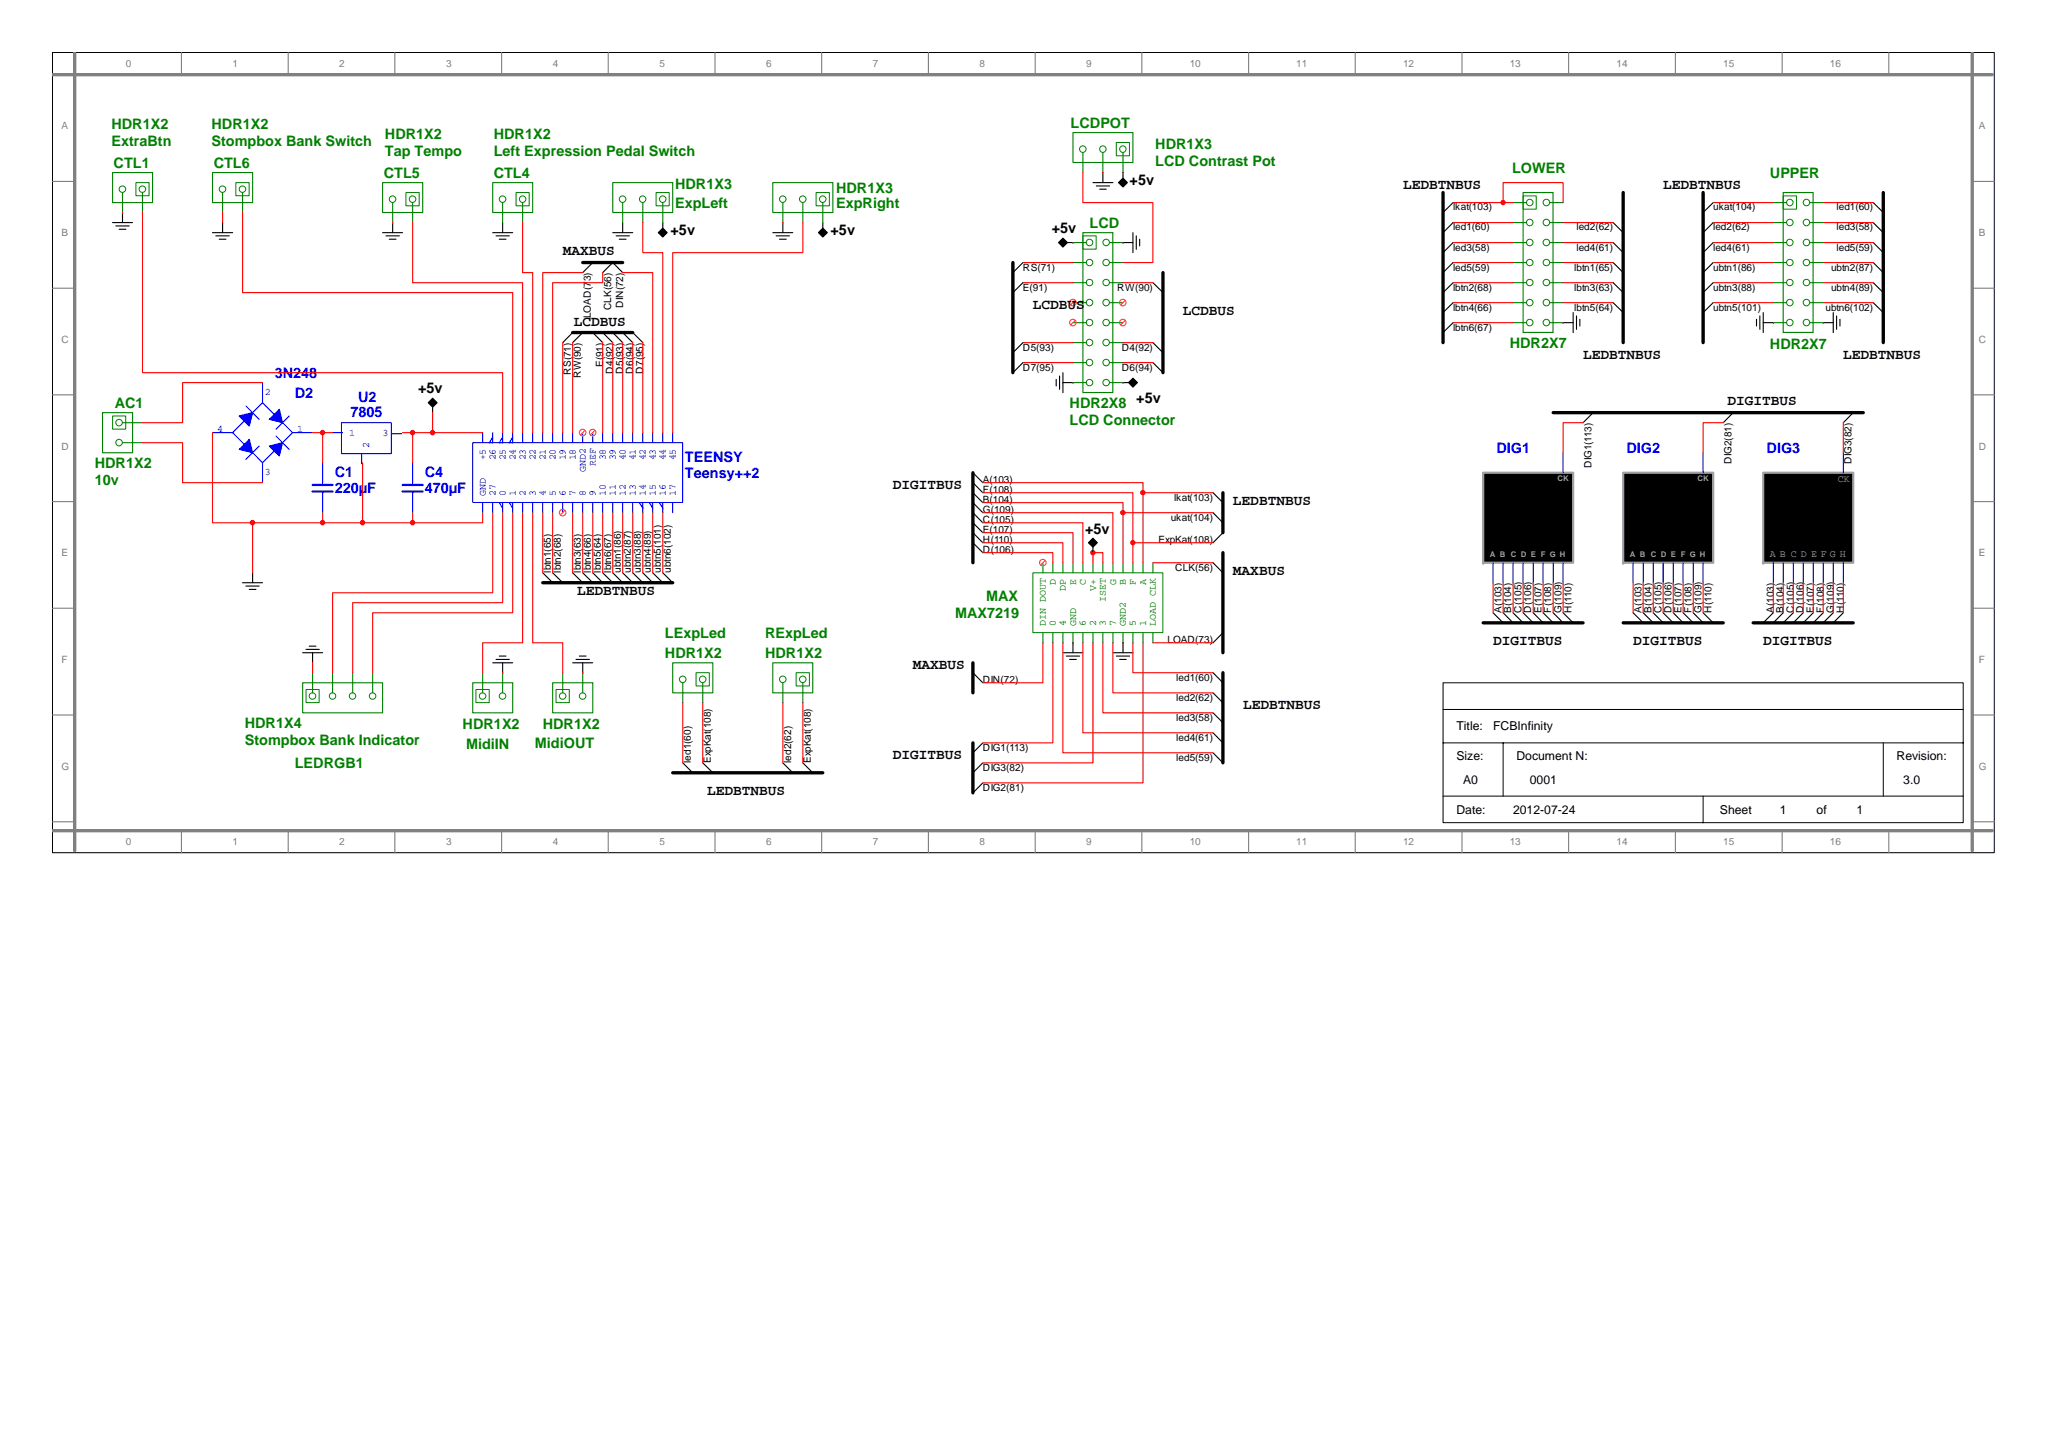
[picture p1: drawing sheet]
<svg xmlns="http://www.w3.org/2000/svg" width="297mm" height="210mm" viewBox="0 0 297 210" stroke-linecap="round" stroke-linejoin="round" font-family="sans-serif">
<g fill="none" stroke="#000" stroke-width=".15">
<path d="M7.6 7.6h281.8v116.1h-281.8zM96 33.8l.2-.2 .1 .2-.1 .1zM119.2 33.8l.2-.2 .2 .2-.2 .1zM154.1 35.2l.1-.1 .2 .1-.2 .2zM162.8 26.5l.2-.2 .1 .2-.1 .1zM62.8 58.3l.1 .1-.1 .2-.2-.2zM164.3 55.5l.1-.1 .2 .1-.2 .2zM158.4 78.8l.2-.2 .1 .2-.1 .1zM209.4 99.1h75.5v20.3h-75.5zM209.4 107.8h75.5M209.4 103h75.5M209.4 115.5h75.5"/>
<path d="M218.1 107.8v7.7M247.1 115.5v3.9M273.3 107.8v7.7"/>
</g>
<g fill="none" stroke="#808080" stroke-width=".16">
<path d="M26.3 7.6v3.2M41.8 7.6v3.2M57.3 7.6v3.2M72.8 7.6v3.2M88.3 7.6v3.2M103.8 7.6v3.2M119.2 7.6v3.2M134.7 7.6v3.2M150.2 7.6v3.2M165.7 7.6v3.2M181.2 7.6v3.2M196.7 7.6v3.2"/>
<path d="M212.1 7.6v3.2M227.6 7.6v3.2M243.1 7.6v3.2M258.6 7.6v3.2M274.1 7.6v3.2M7.6 26.3h3.2M286.2 26.3h3.2M7.6 41.8h3.2M7.6 57.3h3.2M286.2 41.8h3.2M286.2 57.3h3.2M7.6 72.8h3.2"/>
<path d="M286.2 72.8h3.2M7.6 88.3h3.2M286.2 88.3h3.2M7.6 103.8h3.2M7.6 119.3h3.2M286.2 103.8h3.2M286.2 119.3h3.2M26.3 120.5v3.3M41.8 120.5v3.3M57.3 120.5v3.3M72.8 120.5v3.3M88.3 120.5v3.3"/>
<path d="M103.8 120.5v3.3M119.2 120.5v3.3M134.7 120.5v3.3M150.2 120.5v3.3M165.7 120.5v3.3M181.2 120.5v3.3M196.7 120.5v3.3M212.1 120.5v3.3M227.6 120.5v3.3M243.1 120.5v3.3M258.6 120.5v3.3M274.1 120.5v3.3"/>
</g>
<path d="M7.6 10.8h281.5M10.8 7.6v115.8M286.2 7.6v115.8M7.6 120.5h281.5" fill="none" stroke="#808080" stroke-width=".48"/>
<g fill="none" stroke="#00f" stroke-width=".16">
<path d="M35.7 58.9l1.9 2M38.1 58.4l4.4 4.4M38.1 55.5v2.9M38.1 58.4l-4.3 4.4M30.8 62.8h3M33.8 62.8l4.3 4.3M37.6 64.7l-1.9 2M38.1 67.1v2.9M40 63.3l2 1.9M42 60.4l-2 1.9M42.5 62.8l-4.4 4.3M42.5 62.8h2.9"/>
<path d="M46.8 71.3v3.1M46.8 67.1v3.3M48.3 62.8h1.4M52.5 65.8v1.5M56.8 62.9h1.5M59.9 71.3v3.1M59.9 67.1v3.3M70 62.8v1.4M70 72.9v1.5M71.5 62.8v1.4h-.5l.5-.8M71.5 72.9v1.5M72.9 73.8l-.4-.9h.4v1.5"/>
<path d="M72.9 62.8v1.4h-.4l.4-.8M74.4 73.8l-.5-.9h.5v1.5M74.4 62.8v1.4h-.5l.5-.8M75.8 62.8v1.4M75.8 72.9v1.5M77.3 62.8v1.4M77.3 72.9v1.5M78.8 62.8v1.4M78.8 72.9v1.5M80.2 62.8v1.4M80.2 72.9v1.5M81.7 62.8v1.4"/>
<path d="M81.7 72.9v1.5M83.1 62.8v1.4M83.1 72.9v1.5M84.6 62.8v1.4M84.6 72.9v1.5M86 62.8v1.4M86 72.9v1.5M87.5 62.8v1.4M87.5 72.9v1.5M88.9 62.8v1.4M88.9 72.9v1.5M90.4 62.8v1.4"/>
<path d="M90.4 72.9v1.5M91.8 62.8v1.4M91.8 72.9v1.5M93.3 73.8l-.5-.9h.5v1.5M93.3 62.8v1.4M94.7 73.8l-.5-.9h.5v1.5M94.7 62.8v1.4M96.2 73.8l-.5-.9h.5v1.5M96.2 62.8v1.4M97.6 62.8v1.4M97.6 72.9v1.5M226.8 65.7v2.9"/>
<path d="M247.1 65.7v2.9M267.5 65.7v2.9M216.7 81.7v2.9M218.1 81.7v2.9M219.6 81.7v2.9M221 81.7v2.9M222.5 81.7v2.9M223.9 81.7v2.9M225.4 81.7v2.9M226.8 81.7v2.9M237 81.7v2.9M238.4 81.7v2.9"/>
<path d="M239.9 81.7v2.9M241.3 81.7v2.9M242.8 81.7v2.9M244.2 81.7v2.9M245.7 81.7v2.9M247.1 81.7v2.9M257.3 81.7v2.9M258.8 81.7v2.9M260.2 81.7v2.9M261.7 81.7v2.9M263.1 81.7v2.9M264.6 81.7v2.9"/>
<path d="M266 81.7v2.9M267.5 81.7v2.9"/>
</g>
<g fill="#00f" stroke="#00f" stroke-width=".16">
<path d="M39.1 64.7l1.9-.5-.5 2z" fill-rule="evenodd"/>
<path d="M39.1 60.9l1.4-1.5 .5 1.9z" fill-rule="evenodd"/>
<path d="M34.7 60.4l2-.5-.5 1.9z" fill-rule="evenodd"/>
<path d="M34.7 65.2l1.5-1.4 .5 1.9z" fill-rule="evenodd"/>
</g>
<path d="M45.4 70.4h2.9M45.4 71.3h2.9M58.4 70.4h2.9M58.4 71.3h2.9" fill="none" stroke="#00f" stroke-width=".32"/>
<g fill="none" stroke="#000" stroke-width=".16">
<path d="M16.3 32.3h2.9M16.8 32.8h2M17.3 33.3h1M17.8 30.8v1.5M30.8 33.8h3M31.3 34.2h2M31.8 34.7h1M32.3 32.3v1.5M55.5 33.8h2.9M56 34.2h2M56.5 34.7h1M57 32.3v1.5"/>
<path d="M71.5 33.8h2.9M72 34.2h1.9M72.5 34.7h.9M72.9 32.3v1.5M86 38.1l-1.4 1.5M87.5 39.6l1.4-1.5 1.5 1.5M88.9 33.8h2.9M89.4 34.2h1.9M89.9 34.7h.9M90.4 32.3v1.5M95.7 33.8l.5-.5 .5 .5-.5 .4zM96.2 32.3v.8"/>
<path d="M112.1 33.8h2.9M112.6 34.2h2M113.1 34.7h1M113.6 32.3v1.5M118.9 33.8l.5-.5 .5 .5-.5 .4zM119.4 32.3v.8M148.4 38.1l-1.4 1.5M154.2 34.7l.5 .5-.5 .5-.4-.5zM154.9 35.2h.8M158.6 26.5h2.9M159.1 27h1.9M159.6 27.5h.9"/>
<path d="M160 25v1.5M162.5 26.5l.5-.5 .4 .5-.4 .5zM163 35.2h1.4M163 25v.8M164.4 33.8v2.9M164.9 34.2v2M165.4 34.7v1M210.9 29.4l-1.5 1.4M210.9 32.3l-1.5 1.5M210.9 35.2l-1.5 1.5M210.9 38.1l-1.5 1.5M234.1 32.3l1.4 1.5"/>
<path d="M234.1 35.2l1.4 1.5M234.1 38.1l1.4 1.5M248.6 29.4l-1.5 1.4M248.6 32.3l-1.5 1.5M248.6 38.1l-1.5 1.5M248.6 35.2l-1.5 1.5M271.8 29.4l1.5 1.4M271.8 32.3l1.5 1.5M271.8 35.2l1.5 1.5M271.8 38.1l1.5 1.5M62.3 58.4l.5-.4 .5 .4-.5 .5zM62.8 59.1v.8"/>
<path d="M83.1 48.3l-1.4 1.4M84.6 48.3l-1.5 1.4M86 48.3l1.5 1.4M87.5 48.3l1.4 1.4M88.9 48.3l1.5 1.4M90.4 48.3l1.4 1.4M91.8 48.3l1.5 1.4M148.4 41l-1.4 1.5M148.4 49.7l-1.4 1.5M148.4 52.6l-1.4 1.5M153.3 55.1v.9M153.8 54.6v1.9"/>
<path d="M154.2 54.1v2.9M154.2 55.5h1.5M163 55.5h.8M163.9 55.5l.5-.4 .5 .4-.5 .5zM167.3 41l1.5 1.5M167.3 49.7l1.5 1.5M167.3 52.6l1.5 1.5M210.9 41l-1.5 1.5M210.9 43.9l-1.5 1.5M210.9 46.8l-1.5 1.5M226.8 46.8h1.5M228.3 45.4v2.9"/>
<path d="M228.8 45.8v2M229.3 46.3v1M231.2 59.9l-1.5 1.4M234.1 41l1.4 1.5M234.1 43.9l1.4 1.5M248.6 41l-1.5 1.5M248.6 43.9l-1.5 1.5M251.5 59.9l-1.4 1.4M254.9 46.3v1M255.4 45.8v2M255.9 46.8h1.4M255.9 45.4v2.9"/>
<path d="M264.6 46.8h1.4M266 45.4v2.9M266.5 45.8v2M267 46.3v1M268.9 59.9l-1.4 1.4M271.8 41l1.5 1.5M271.8 43.9l1.5 1.5M141.2 68.6l1.4 1.4M141.2 70l1.4 1.5M141.2 71.5l1.4 1.4M141.2 72.9l1.4 1.5M141.2 74.4l1.4 1.5"/>
<path d="M141.2 75.9l1.4 1.4M141.2 77.3l1.4 1.5M141.2 78.8l1.4 1.4M158.1 78.8l.5-.5 .5 .5-.5 .4zM158.6 79.4v.8M176 71.5l1.5 1.4M176 74.4l1.5 1.5M177.5 77.3l-1.5 1.5M35.2 84.6h2.9M35.7 85h1.9M36.2 85.5h.9M36.7 83.1v1.5"/>
<path d="M43.9 94.7h2.9M44.4 94.2h1.9M44.9 93.8h.9M45.4 94.7v1.5M71.5 96.2h2.9M72 95.7h1.9M72.5 95.2h.9M72.9 96.2v1.4M78.8 83.1l1.4 1.5M80.2 83.1l1.5 1.5M83.1 96.2h2.9M83.1 83.1l1.5 1.5"/>
<path d="M83.6 95.7h1.9M84.1 95.2h.9M84.6 96.2v1.4M84.6 83.1l1.4 1.5M86 83.1l1.5 1.5M87.5 83.1l1.4 1.5M88.9 83.1l1.5 1.5M90.4 83.1l1.4 1.5M91.8 83.1l1.5 1.5M93.3 83.1l1.4 1.5M94.7 83.1l1.5 1.5M96.2 83.1l1.4 1.5"/>
<path d="M141.2 97.6l1.4 1.5M154.2 94.7h2.9M154.7 95.2h2M155.2 95.7h1M155.7 93.3v1.4M161.5 94.7h2.9M162 95.2h1.9M162.5 95.7h.9M163 93.3v1.4M176 81.7l1.5 1.4M176 97.6l1.5 1.5M177.5 91.8l-1.5 1.5"/>
<path d="M216.7 88.9l1.4 1.5M218.1 88.9l1.5 1.5M219.6 88.9l1.4 1.5M221 88.9l1.5 1.5M222.5 88.9l1.4 1.5M223.9 88.9l1.5 1.5M225.4 88.9l1.4 1.5M226.8 88.9l1.5 1.5M237 88.9l1.4 1.5M238.4 88.9l1.5 1.5M239.9 88.9l1.4 1.5M241.3 88.9l1.5 1.5"/>
<path d="M242.8 88.9l1.4 1.5M244.2 88.9l1.5 1.5M245.7 88.9l1.4 1.5M247.1 88.9l1.5 1.5M257.3 88.9l-1.4 1.5M258.8 88.9l-1.5 1.5M260.2 88.9l-1.4 1.5M261.7 88.9l-1.5 1.5M263.1 88.9l-1.4 1.5M264.6 88.9l-1.5 1.5M266 88.9l-1.4 1.5M267.5 88.9l-1.5 1.5"/>
<path d="M99.1 110.7l1.4 1.4M102 110.7l1.4 1.4M113.6 110.7l1.4 1.4M116.5 110.7l1.4 1.4M142.6 107.8l-1.4 1.4M142.6 110.7l-1.4 1.4M142.6 113.6l-1.4 1.5M176 100.5l1.5 1.5M176 103.4l1.5 1.5M176 106.3l1.5 1.5M176 109.2l1.5 1.5"/>
</g>
<path d="M49.5 61.3h7.3v4.5h-7.3zM68.6 64.2h30.5v8.7h-30.5z" fill="none" stroke="#00f" stroke-width=".15"/>
<g fill="#f00" stroke="#f00" stroke-width=".16">
<circle cx="36.6" cy="75.8" r=".32"/>
<circle cx="46.8" cy="75.8" r=".32"/>
<circle cx="62.8" cy="62.8" r=".32"/>
<circle cx="59.9" cy="75.8" r=".32"/>
<circle cx="158.6" cy="80.2" r=".32"/>
<circle cx="165.8" cy="71.5" r=".31"/>
<circle cx="162.9" cy="74.4" r=".31"/>
<circle cx="218.1" cy="29.4" r=".31"/>
<circle cx="164.4" cy="78.7" r=".31"/>
<circle cx="46.8" cy="62.8" r=".32"/>
<circle cx="59.9" cy="62.8" r=".32"/>
<circle cx="52.6" cy="75.8" r=".32"/>
</g>
<g fill="none" stroke="#ff7e00" stroke-width=".16">
<path d="M156 43.6l-.6 .6M156 46.5l-.6 .6M163.3 46.5l-.7 .6M163.3 43.6l-.7 .6M82 74.1l-.7 .6M84.9 62.5l-.7 .6M86.3 62.5l-.6 .6M151.7 81.3l-.7 .7"/>
<circle cx="155.7" cy="46.8" r=".48"/>
<circle cx="155.7" cy="43.9" r=".48"/>
<circle cx="162.9" cy="43.9" r=".47"/>
<circle cx="162.9" cy="46.8" r=".47"/>
<circle cx="81.6" cy="74.4" r=".48"/>
<circle cx="84.5" cy="62.8" r=".48"/>
<circle cx="86" cy="62.8" r=".47"/>
<circle cx="151.3" cy="81.6" r=".48"/>
</g>
<g fill="none" stroke="#008000" stroke-width=".15">
<path d="M19.7 26.5h1.9v1.9h-1.9zM34.2 26.5h1.9v1.9h-1.9zM58.9 27.9h1.9v2h-1.9zM74.9 27.9h1.9v2h-1.9zM95.2 27.9h1.9v2h-1.9zM118.4 27.9h2v2h-2zM157.1 34.2h2v2h-2zM162 20.7h1.9v1.9h-1.9zM221 28.4h1.9v2h-1.9zM258.8 28.4h1.9v2h-1.9zM16.3 60.4h1.9v1.9h-1.9zM101 97.6h1.9v1.9h-1.9z"/>
<path d="M115.5 97.6h2v1.9h-2zM149.9 83.1h18.8v8.7h-18.8zM44.4 100.1h1.9v1.9h-1.9zM69.1 100.1h1.9v1.9h-1.9zM80.7 100.1h1.9v1.9h-1.9z"/>
<circle cx="17.8" cy="27.5" r=".47"/>
<circle cx="20.7" cy="27.5" r=".47"/>
<circle cx="32.3" cy="27.5" r=".47"/>
<circle cx="35.2" cy="27.5" r=".47"/>
<circle cx="57" cy="28.9" r=".48"/>
<circle cx="59.9" cy="28.9" r=".48"/>
<circle cx="72.9" cy="28.9" r=".48"/>
<circle cx="75.8" cy="28.9" r=".47"/>
<circle cx="90.3" cy="28.9" r=".48"/>
<circle cx="93.3" cy="28.9" r=".47"/>
<circle cx="96.2" cy="28.9" r=".48"/>
<circle cx="113.6" cy="28.9" r=".48"/>
<circle cx="116.5" cy="28.9" r=".48"/>
<circle cx="119.4" cy="28.9" r=".48"/>
<circle cx="157.1" cy="21.6" r=".48"/>
<circle cx="158.1" cy="35.2" r=".48"/>
<circle cx="158.1" cy="38.1" r=".47"/>
<circle cx="160" cy="21.6" r=".47"/>
<circle cx="160.5" cy="35.2" r=".48"/>
<circle cx="160.5" cy="38.1" r=".47"/>
<circle cx="162.9" cy="21.6" r=".47"/>
<circle cx="222" cy="32.3" r=".48"/>
<circle cx="222" cy="35.2" r=".48"/>
<circle cx="222" cy="29.4" r=".48"/>
<circle cx="222" cy="38.1" r=".47"/>
<circle cx="224.4" cy="29.4" r=".48"/>
<circle cx="224.4" cy="32.3" r=".48"/>
<circle cx="224.4" cy="35.2" r=".48"/>
<circle cx="224.4" cy="38.1" r=".47"/>
<circle cx="259.7" cy="29.4" r=".48"/>
<circle cx="259.7" cy="32.3" r=".48"/>
<circle cx="259.7" cy="35.2" r=".48"/>
<circle cx="259.7" cy="38.1" r=".47"/>
<circle cx="262.1" cy="35.2" r=".48"/>
<circle cx="262.1" cy="32.3" r=".48"/>
<circle cx="262.1" cy="29.4" r=".48"/>
<circle cx="262.1" cy="38.1" r=".47"/>
<circle cx="158.1" cy="46.8" r=".48"/>
<circle cx="158.1" cy="49.7" r=".48"/>
<circle cx="158.1" cy="52.6" r=".48"/>
<circle cx="158.1" cy="43.9" r=".48"/>
<circle cx="158.1" cy="41" r=".47"/>
<circle cx="158.1" cy="55.5" r=".47"/>
<circle cx="160.5" cy="43.9" r=".48"/>
<circle cx="160.5" cy="52.6" r=".48"/>
<circle cx="160.5" cy="49.7" r=".48"/>
<circle cx="160.5" cy="46.8" r=".48"/>
<circle cx="160.5" cy="41" r=".47"/>
<circle cx="160.5" cy="55.5" r=".47"/>
<circle cx="222" cy="46.8" r=".48"/>
<circle cx="222" cy="43.9" r=".48"/>
<circle cx="222" cy="41" r=".47"/>
<circle cx="224.4" cy="46.8" r=".48"/>
<circle cx="224.4" cy="43.9" r=".48"/>
<circle cx="224.4" cy="41" r=".47"/>
<circle cx="259.7" cy="43.9" r=".48"/>
<circle cx="259.7" cy="46.8" r=".48"/>
<circle cx="259.7" cy="41" r=".47"/>
<circle cx="262.1" cy="46.8" r=".48"/>
<circle cx="262.1" cy="43.9" r=".48"/>
<circle cx="262.1" cy="41" r=".47"/>
<circle cx="17.3" cy="61.3" r=".48"/>
<circle cx="17.3" cy="64.2" r=".48"/>
<circle cx="99.1" cy="98.6" r=".48"/>
<circle cx="102" cy="98.6" r=".48"/>
<circle cx="113.6" cy="98.6" r=".48"/>
<circle cx="116.5" cy="98.6" r=".48"/>
<circle cx="45.3" cy="101" r=".47"/>
<circle cx="48.3" cy="101" r=".47"/>
<circle cx="51.2" cy="101" r=".47"/>
<circle cx="54.1" cy="101" r=".47"/>
<circle cx="70" cy="101" r=".47"/>
<circle cx="72.9" cy="101" r=".47"/>
<circle cx="81.7" cy="101" r=".47"/>
<circle cx="84.5" cy="101" r=".47"/>
</g>
<g fill="none" stroke="#008000" stroke-width=".16">
<path d="M155.7 19.2h8.7v4.4h-8.7zM16.3 25h5.8v4.4h-5.8zM17.8 27.9v2.9M20.7 27.9v2.9M30.8 25h5.9v4.4h-5.9zM32.3 27.9v2.9M35.2 27.9v2.9M55.5 26.5h5.8v4.3h-5.8zM57 29.4v2.9M59.9 29.4v2.9M71.5 26.5h5.8v4.3h-5.8zM72.9 29.4v2.9"/>
<path d="M75.8 29.4v2.9M88.9 26.5h8.7v4.3h-8.7zM90.4 29.4v2.9M93.3 29.4v2.9M96.2 29.4v2.9M112.1 26.5h8.8v4.3h-8.8zM113.6 29.4v2.9M116.5 29.4v2.9M119.4 29.4v2.9M155.7 38.1h1.9M155.7 35.2h1.9M157.1 33.8h4.4v23.2h-4.4z"/>
<path d="M157.1 22.1v2.9M160 22.1v2.9M161 38.1h2M161 35.2h2M163 22.1v2.9M219.6 38.1h1.9M219.6 35.2h1.9M219.6 32.3h1.9M219.6 29.4h1.9M221 27.9h4.4v20.3h-4.4zM224.9 38.1h1.9M224.9 35.2h1.9"/>
<path d="M224.9 32.3h1.9M224.9 29.4h1.9M257.3 38.1h1.9M257.3 35.2h1.9M257.3 32.3h1.9M257.3 29.4h1.9M258.8 27.9h4.3v20.3h-4.3zM262.6 38.1h2M262.6 35.2h2M262.6 32.3h2M262.6 29.4h2M14.9 59.9h4.3v5.8h-4.3z"/>
<path d="M14.9 59.9h.1M155.7 46.8h1.9M155.7 43.9h1.9M155.7 41h1.9M155.7 52.6h1.9M155.7 49.7h1.9M155.7 55.5h1.9M161 46.8h2M161 43.9h2M161 41h2M161 52.6h2M161 49.7h2"/>
<path d="M161 55.5h2M219.6 46.8h1.9M219.6 43.9h1.9M219.6 41h1.9M224.9 46.8h1.9M224.9 43.9h1.9M224.9 41h1.9M257.3 46.8h1.9M257.3 43.9h1.9M257.3 41h1.9M262.6 46.8h2M262.6 43.9h2"/>
<path d="M262.6 41h2M17.8 61.3h2.9M17.8 64.2h2.9M43.9 99.1h11.6v4.3h-11.6zM45.4 97.6v2.9M48.3 97.6v2.9M51.2 97.6v2.9M54.1 97.6v2.9M68.6 99.1h5.8v4.3h-5.8zM70 97.6v2.9M72.9 97.6v2.9M80.2 99.1h5.8v4.3h-5.8z"/>
<path d="M81.7 97.6v2.9M84.6 97.6v2.9M97.6 96.2h5.8v4.3h-5.8zM99.1 99.1v2.9M102 99.1v2.9M112.1 96.2h5.8v4.3h-5.8zM113.6 99.1v2.9M116.5 99.1v2.9M151.3 81.7v1.4M151.3 91.8v1.5M152.8 81.7v1.4M152.8 91.8v1.5"/>
<path d="M154.2 81.7v1.4M154.2 91.8v1.5M155.7 81.7v1.4M155.7 91.8v1.5M157.1 81.7v1.4M157.1 91.8v1.5M158.6 81.7v1.4M158.6 91.8v1.5M160 81.7v1.4M160 91.8v1.5M161.5 81.7v1.4M161.5 91.8v1.5"/>
<path d="M163 81.7v1.4M163 91.8v1.5M164.4 81.7v1.4M164.4 91.8v1.5M165.9 81.7v1.4M165.9 91.8v1.5M167.3 81.7v1.4M167.3 91.8v1.5"/>
</g>
<g fill="#000" stroke="#000" stroke-width=".16">
<path d="M96.2 33.1l.6 .7-.6 .6-.7-.6z" fill-rule="evenodd"/>
<path d="M119.4 33.1l.7 .7-.7 .6-.6-.6z" fill-rule="evenodd"/>
<path d="M154.2 34.6l.7 .6-.7 .7-.6-.7z" fill-rule="evenodd"/>
<path d="M163 25.8l.6 .7-.6 .6-.7-.6z" fill-rule="evenodd"/>
<path d="M62.8 57.8l.6 .6-.6 .7-.7-.7z" fill-rule="evenodd"/>
<path d="M163.8 55.5l.6-.6 .7 .6-.7 .7z" fill-rule="evenodd"/>
<path d="M157.9 78.8l.7-.7 .6 .7-.6 .6z" fill-rule="evenodd"/>
</g>
<g fill="none" stroke="#000" stroke-width=".48">
<path d="M84.6 38.1h5.8M147 38.1v16M168.8 39.6v14.5M209.4 27.9v21.8M235.5 27.9v21.8M247.1 27.9v21.8M273.3 27.9v21.8M83.1 48.3h8.7M225.4 59.9h45M141.2 68.6v13.1M177.5 71.5v5.8M78.8 84.6h18.8"/>
<path d="M141.2 96.2v4.3M177.5 80.2v14.5M177.5 97.6v13.1M215.2 90.4h14.5M235.5 90.4h14.6M254.4 90.4h14.5M97.6 112.1h21.8M141.2 107.8v7.3"/>
</g>
<g fill="#000" stroke="#a0a0a4" stroke-width=".32">
<path d="M215.2 68.6v13.1h13.1v-13.1z" fill-rule="evenodd"/>
<path d="M235.5 68.6v13.1h13.1v-13.1z" fill-rule="evenodd"/>
<path d="M255.9 68.6v13.1h13v-13.1z" fill-rule="evenodd"/>
</g>
<g fill="none" stroke="#f00" stroke-width=".16">
<path d="M17.8 30.8h.1M20.7 30.8v23.3h52.2v8.7M32.3 30.8v1.5M35.2 30.8v11.7h39.2v20.3M57 32.3h.1M59.9 32.3v8.7h15.9v21.8M75.8 32.3v7.3h1.5v23.2M84.6 39.6h-5.8v23.2M87.5 39.6v1.4h-7.3v21.8M90.4 39.6h4.3v23.2M93.3 32.3v4.4h2.9v26.1M113.6 32.3h.1"/>
<path d="M116.5 32.3v4.4h-18.9v26.1M148.4 38.1h7.3M155.7 35.2h.1M157.1 25v4.4h10.2v8.7h-4.3M160 25h.1M163 25h.1M163 35.2h.1M210.9 32.3h8.7M210.9 35.2h8.7M210.9 38.1h8.7M210.9 29.4h8.7M218.1 29.4v-2.9h8.7v2.9"/>
<path d="M226.8 32.3h7.3M226.8 35.2h7.3M226.8 38.1h7.3M248.6 32.3h8.7M248.6 38.1h8.7M248.6 29.4h8.7M248.6 35.2h8.7M264.6 32.3h7.2M264.6 35.2h7.2M264.6 38.1h7.2M264.6 29.4h7.2M38.1 55.5h-11.6v5.8h-5.8"/>
<path d="M62.8 59.9v2.9M81.7 49.7v13.1M83.1 49.7v13.1M87.5 49.7v13.1M88.9 49.7v13.1M90.4 49.7v13.1M91.8 49.7v13.1M93.3 49.7v13.1M148.4 41h7.3M148.4 49.7h7.3M148.4 52.6h7.3M155.7 55.5h.1"/>
<path d="M163 55.5h.1M163 41h4.3M163 49.7h4.3M163 52.6h4.3M210.9 41h8.7M210.9 43.9h8.7M210.9 46.8h8.7M226.8 46.8h.1M226.8 41h7.3M226.8 43.9h7.3M248.6 41h8.7M248.6 43.9h8.7"/>
<path d="M257.3 46.8h.1M264.6 41h7.2M264.6 43.9h7.2M264.6 46.8h.1M20.7 64.2h5.8v5.8h11.6M30.8 62.8v13.1h5.9M36.7 75.9h10.1M36.7 75.9v7.2M45.4 62.8h1.4v4.3M46.8 75.9h13.1M46.8 74.4v1.5M46.8 62.8h1.5"/>
<path d="M52.6 67.1v8.8M58.4 62.8h1.5M59.9 74.4v1.5M62.8 62.8h7.2M62.8 62.8h-2.9v4.3M70 74.4v1.5h-10.1M71.5 74.4v11.6h-23.2v11.6M72.9 74.4v13.1h-21.7v10.1M74.4 74.4v14.5h-20.3v8.7M75.8 74.4v18.9h-5.8v4.3M77.3 74.4v18.9h4.4v4.3M78.8 74.4v8.7"/>
<path d="M80.2 74.4v8.7M83.1 74.4v8.7M84.6 74.4v8.7M86 74.4v8.7M87.5 74.4v8.7M88.9 74.4v8.7M90.4 74.4v8.7M91.8 74.4v8.7M93.3 74.4v8.7M94.7 74.4v8.7M96.2 74.4v8.7M142.6 74.4h18.9v7.3"/>
<path d="M142.6 71.5h21.8v10.2M142.6 75.9h14.5v5.8M142.6 78.8h11.6v2.9M142.6 72.9h20.4v8.8M142.6 70h23.3v11.7M142.6 77.3h13.1v4.4M163 74.4h13M164.4 78.8h11.6M165.9 71.5h10.1M229.7 61.3h-2.9v4.4M250.1 61.3h-3v4.4M267.5 61.3v4.4"/>
<path d="M45.4 96.2v1.4M72.9 97.6h.1M84.6 97.6h.1M142.6 80.2h10.2v1.5M151.3 93.3v5.8h-8.7M152.8 93.3v14.5h-10.2M154.2 93.3v15.9h21.8M155.7 93.3h.1M157.1 93.3v13h18.9M158.6 81.7v-1.5h1.4v1.5M158.6 80.2h.1M158.6 93.3v17.4h-16"/>
<path d="M160 93.3v10.1h16M161.5 93.3v7.2h14.5M163 93.3h.1M164.4 93.3v4.3h11.6M165.9 93.3v20.3h-23.3M167.3 81.7h8.7M167.3 93.3h8.7M216.7 84.6v4.3M218.1 84.6v4.3M219.6 84.6v4.3M221 84.6v4.3M222.5 84.6v4.3"/>
<path d="M223.9 84.6v4.3M225.4 84.6v4.3M226.8 84.6v4.3M237 84.6v4.3M238.4 84.6v4.3M239.9 84.6v4.3M241.3 84.6v4.3M242.8 84.6v4.3M244.2 84.6v4.3M245.7 84.6v4.3M247.1 84.6v4.3M257.3 84.6v4.3"/>
<path d="M258.8 84.6v4.3M260.2 84.6v4.3M261.7 84.6v4.3M263.1 84.6v4.3M264.6 84.6v4.3M266 84.6v4.3M267.5 84.6v4.3M99.1 102v8.7M102 102v8.7M113.6 102v8.7M116.5 102v8.7"/>
</g>
<g font-size="2.1" fill="#008000">
<text x="16.2" y="18.7">HDR1X2</text>
<text x="16.2" y="21.2">ExtraBtn</text>
<text x="30.7" y="18.7">HDR1X2</text>
<text x="30.7" y="21.2">Stompbox Bank Switch</text>
<text x="55.9" y="20.2">HDR1X2</text>
<text x="55.9" y="22.6">Tap Tempo</text>
<text x="71.6" y="20.2">HDR1X2</text>
<text x="71.6" y="22.6">Left Expression Pedal Switch</text>
<text x="155.4" y="18.6">LCDPOT</text>
<text x="167.6" y="21.7">HDR1X3</text>
<text x="16.5" y="24.4">CTL1</text>
<text x="31" y="24.4">CTL6</text>
<text x="55.7" y="25.8">CTL5</text>
<text x="71.6" y="25.8">CTL4</text>
<text x="98" y="27.5">HDR1X3</text>
<text x="121.3" y="27.9">HDR1X3</text>
<text x="167.6" y="24.1">LCD Contrast Pot</text>
<text x="219.4" y="25">LOWER</text>
<text x="256.8" y="25.8">UPPER</text>
<text x="98" y="30.2">ExpLeft</text>
<text x="121.3" y="30.2">ExpRight</text>
<text x="158.1" y="33.1">LCD</text>
<text x="219.1" y="50.5">HDR2X7</text>
<text x="256.8" y="50.7">HDR2X7</text>
<text x="16.7" y="59.2">AC1</text>
<text x="155.2" y="59.2">HDR2X8</text>
<text x="155.2" y="61.7">LCD Connector</text>
<text x="13.8" y="67.9">HDR1X2</text>
<text x="13.8" y="70.4">10v</text>
<text x="138.6" y="89.7">MAX7219</text>
<text x="143.1" y="87.1">MAX</text>
<text x="96.5" y="92.6">LExpLed</text>
<text x="96.5" y="95.5">HDR1X2</text>
<text x="111" y="92.6">RExpLed</text>
<text x="111" y="95.5">HDR1X2</text>
<text x="35.5" y="105.7">HDR1X4</text>
<text x="67.1" y="105.9">HDR1X2</text>
<text x="78.8" y="105.9">HDR1X2</text>
<text x="35.5" y="108.1">Stompbox Bank Indicator</text>
<text x="42.8" y="111.5">LEDRGB1</text>
<text x="67.6" y="108.8">MidiIN</text>
<text x="77.6" y="108.6">MidiOUT</text>
</g>
<g font-size="2.1">
<text x="163.9" y="26.8">+5v</text>
<text x="203.6" y="27.5">LEDBTNBUS</text>
<text x="241.3" y="27.5">LEDBTNBUS</text>
<text x="97.3" y="34.1">+5v</text>
<text x="120.5" y="34.1">+5v</text>
<text x="152.6" y="33.7">+5v</text>
<text x="81.7" y="37">MAXBUS</text>
<text x="83.3" y="47.3">LCDBUS</text>
<text x="149.9" y="44.9">LCDBUS</text>
<text x="171.7" y="45.7">LCDBUS</text>
<text x="229.7" y="52.1">LEDBTNBUS</text>
<text x="267.5" y="52.1">LEDBTNBUS</text>
<text x="60.7" y="57">+5v</text>
<text x="164.9" y="58.4">+5v</text>
<text x="250.7" y="58.7">DIGITBUS</text>
<text x="129.6" y="71">DIGITBUS</text>
<text x="157.5" y="77.4">+5v</text>
<text x="178.9" y="73.3">LEDBTNBUS</text>
<text x="178.9" y="83.4">MAXBUS</text>
<text x="83.8" y="86.3">LEDBTNBUS</text>
<text x="216.7" y="93.6">DIGITBUS</text>
<text x="237" y="93.6">DIGITBUS</text>
<text x="255.9" y="93.6">DIGITBUS</text>
<text x="132.5" y="97.1">MAXBUS</text>
<text x="180.4" y="102.9">LEDBTNBUS</text>
<text x="129.6" y="110.2">DIGITBUS</text>
<text x="102.6" y="115.4">LEDBTNBUS</text>
</g>
<g font-size="2.1" fill="#00f">
<text x="39.9" y="54.9">3N248</text>
<text x="42.8" y="57.8">D2</text>
<text x="52" y="58.3">U2</text>
<text x="50.8" y="60.5">7805</text>
<text x="217.1" y="65.7">DIG1</text>
<text x="236" y="65.7">DIG2</text>
<text x="256.3" y="65.7">DIG3</text>
<text x="48.6" y="69.2">C1</text>
<text x="48.6" y="71.5">220µF</text>
<text x="61.7" y="69.2">C4</text>
<text x="61.7" y="71.5">470µF</text>
<text x="99.4" y="67">TEENSY</text>
<text x="99.4" y="69.4">Teensy++2</text>
</g>
<g font-size="1.8">
<text x="211.3" y="106">Title:</text>
<text x="216.7" y="106">FCBInfinity</text>
<text x="211.3" y="110.3">Size:</text>
<text x="212.3" y="113.7">A0</text>
<text x="220" y="110.3">Document N:</text>
<text x="222" y="113.7">0001</text>
<text x="275.2" y="110.3">Revision:</text>
<text x="276.2" y="113.7">3.0</text>
<text x="211.3" y="118.1">Date:</text>
<text x="219.6" y="118.1">2012-07-24</text>
<text x="249.6" y="118.1">Sheet</text>
<text x="258.3" y="118.1">1</text>
<text x="263.6" y="118.1">of</text>
<text x="269.4" y="118.1">1</text>
</g>
<g font-size="1.5" fill="#808080">
<text x="18.3" y="9.7">0</text>
<text x="33.8" y="9.7">1</text>
<text x="49.2" y="9.7">2</text>
<text x="64.7" y="9.7">3</text>
<text x="80.2" y="9.7">4</text>
<text x="95.7" y="9.7">5</text>
<text x="111.2" y="9.7">6</text>
<text x="126.7" y="9.7">7</text>
<text x="142.2" y="9.7">8</text>
<text x="157.6" y="9.7">9</text>
<text x="172.6" y="9.7">10</text>
<text x="188.1" y="9.7">11</text>
<text x="203.6" y="9.7">12</text>
<text x="219.1" y="9.7">13</text>
<text x="234.6" y="9.7">14</text>
<text x="250.1" y="9.7">15</text>
<text x="265.5" y="9.7">16</text>
<text x="8.9" y="18.8">A</text>
<text x="287.1" y="18.8">A</text>
<text x="8.9" y="34.3">B</text>
<text x="287.1" y="34.3">B</text>
<text x="8.9" y="49.7">C</text>
<text x="287.1" y="49.7">C</text>
<text x="8.9" y="65.2">D</text>
<text x="287.1" y="65.2">D</text>
<text x="8.9" y="80.7">E</text>
<text x="287.1" y="80.7">E</text>
<text x="8.9" y="96.2">F</text>
<text x="287.1" y="96.2">F</text>
<text x="8.9" y="111.7">G</text>
<text x="287.1" y="111.7">G</text>
<text x="18.3" y="122.7">0</text>
<text x="33.8" y="122.7">1</text>
<text x="49.2" y="122.7">2</text>
<text x="64.7" y="122.7">3</text>
<text x="80.2" y="122.7">4</text>
<text x="95.7" y="122.7">5</text>
<text x="111.2" y="122.7">6</text>
<text x="126.7" y="122.7">7</text>
<text x="142.2" y="122.7">8</text>
<text x="157.6" y="122.7">9</text>
<text x="172.6" y="122.7">10</text>
<text x="188.1" y="122.7">11</text>
<text x="203.6" y="122.7">12</text>
<text x="219.1" y="122.7">13</text>
<text x="234.6" y="122.7">14</text>
<text x="250.1" y="122.7">15</text>
<text x="265.5" y="122.7">16</text>
</g>
<g font-size="1.5">
<text x="210.9" y="30.5">lkat(103)</text>
<text x="210.9" y="33.4">led1(60)</text>
<text x="228.8" y="33.4">led2(62)</text>
<text x="248.6" y="30.5">ukat(104)</text>
<text x="248.6" y="33.4">led2(62)</text>
<text x="266.5" y="30.5">led1(60)</text>
<text x="266.5" y="33.4">led3(58)</text>
<text x="148.4" y="39.3">RS(71)</text>
<text x="210.9" y="36.4">led3(58)</text>
<text x="210.9" y="39.3">led5(59)</text>
<text x="228.4" y="39.3">lbtn1(65)</text>
<text x="228.8" y="36.4">led4(61)</text>
<text x="248.6" y="39.3">ubtn1(86)</text>
<text x="248.6" y="36.4">led4(61)</text>
<text x="265.7" y="39.3">ubtn2(87)</text>
<text x="266.5" y="36.4">led5(59)</text>
<text x="85.7" y="46.2" transform="rotate(-90 85.7 46.2)">LOAD(73)</text>
<text x="88.7" y="45" transform="rotate(-90 88.7 45)">CLK(56)</text>
<text x="90.4" y="44.7" transform="rotate(-90 90.4 44.7)">DIN(72)</text>
<text x="148.4" y="42.2">E(91)</text>
<text x="162.1" y="42.2">RW(90)</text>
<text x="210.9" y="42.2">lbtn2(68)</text>
<text x="210.9" y="45.1">lbtn4(66)</text>
<text x="210.9" y="48">lbtn6(67)</text>
<text x="228.4" y="42.2">lbtn3(63)</text>
<text x="228.4" y="45.1">lbtn5(64)</text>
<text x="248.6" y="42.2">ubtn3(88)</text>
<text x="248.6" y="45.1">ubtn5(101)</text>
<text x="264.9" y="45.1">ubtn6(102)</text>
<text x="265.7" y="42.2">ubtn4(89)</text>
<text x="87.5" y="53.3" transform="rotate(-90 87.5 53.3)">E(91)</text>
<text x="148.4" y="50.9">D5(93)</text>
<text x="148.4" y="53.8">D7(95)</text>
<text x="162.8" y="50.9">D4(92)</text>
<text x="162.8" y="53.8">D6(94)</text>
<text x="82.8" y="54.4" transform="rotate(-90 82.8 54.4)">RS(71)</text>
<text x="84.3" y="54.9" transform="rotate(-90 84.3 54.9)">RW(90)</text>
<text x="89" y="54.2" transform="rotate(-90 89 54.2)">D4(92)</text>
<text x="90.4" y="54.2" transform="rotate(-90 90.4 54.2)">D5(93)</text>
<text x="91.9" y="54.2" transform="rotate(-90 91.9 54.2)">D6(94)</text>
<text x="93.3" y="54.2" transform="rotate(-90 93.3 54.2)">D7(95)</text>
<text x="142.6" y="70.1">A(103)</text>
<text x="142.6" y="71.5">F(108)</text>
<text x="230.9" y="67.9" transform="rotate(-90 230.9 67.9)">DIG1(113)</text>
<text x="251.2" y="67.3" transform="rotate(-90 251.2 67.3)">DIG2(81)</text>
<text x="268.7" y="67.3" transform="rotate(-90 268.7 67.3)">DIG3(82)</text>
<text x="142.6" y="73">B(104)</text>
<text x="142.6" y="74.4">G(109)</text>
<text x="142.6" y="75.9">C(105)</text>
<text x="142.6" y="77.3">E(107)</text>
<text x="169.9" y="75.5">ukat(104)</text>
<text x="170.4" y="72.6">lkat(103)</text>
<text x="79.9" y="83.1" transform="rotate(-90 79.9 83.1)">lbtn1(65)</text>
<text x="81.4" y="83.1" transform="rotate(-90 81.4 83.1)">lbtn2(68)</text>
<text x="84.3" y="83.1" transform="rotate(-90 84.3 83.1)">lbtn3(63)</text>
<text x="85.7" y="83.1" transform="rotate(-90 85.7 83.1)">lbtn4(66)</text>
<text x="87.2" y="83.1" transform="rotate(-90 87.2 83.1)">lbtn5(64)</text>
<text x="88.7" y="83.1" transform="rotate(-90 88.7 83.1)">lbtn6(67)</text>
<text x="90.1" y="83.1" transform="rotate(-90 90.1 83.1)">ubtn1(86)</text>
<text x="91.6" y="83.1" transform="rotate(-90 91.6 83.1)">ubtn2(87)</text>
<text x="93" y="83.1" transform="rotate(-90 93 83.1)">ubtn3(88)</text>
<text x="94.5" y="83.1" transform="rotate(-90 94.5 83.1)">ubtn4(89)</text>
<text x="95.9" y="83.1" transform="rotate(-90 95.9 83.1)">ubtn5(101)</text>
<text x="97.4" y="83.1" transform="rotate(-90 97.4 83.1)">ubtn6(102)</text>
<text x="142.6" y="78.8">H(110)</text>
<text x="142.6" y="80.2">D(106)</text>
<text x="168.1" y="78.8">ExpKat(108)</text>
<text x="170.5" y="82.8">CLK(56)</text>
<text x="217.9" y="88.9" transform="rotate(-90 217.9 88.9)">A(103)</text>
<text x="219.3" y="88.9" transform="rotate(-90 219.3 88.9)">B(104)</text>
<text x="220.8" y="88.9" transform="rotate(-90 220.8 88.9)">C(105)</text>
<text x="222.2" y="88.9" transform="rotate(-90 222.2 88.9)">D(106)</text>
<text x="223.7" y="88.9" transform="rotate(-90 223.7 88.9)">E(107)</text>
<text x="225.1" y="88.9" transform="rotate(-90 225.1 88.9)">F(108)</text>
<text x="226.6" y="88.9" transform="rotate(-90 226.6 88.9)">G(109)</text>
<text x="228" y="88.9" transform="rotate(-90 228 88.9)">H(110)</text>
<text x="238.2" y="88.9" transform="rotate(-90 238.2 88.9)">A(103)</text>
<text x="239.6" y="88.9" transform="rotate(-90 239.6 88.9)">B(104)</text>
<text x="241.1" y="88.9" transform="rotate(-90 241.1 88.9)">C(105)</text>
<text x="242.5" y="88.9" transform="rotate(-90 242.5 88.9)">D(106)</text>
<text x="244" y="88.9" transform="rotate(-90 244 88.9)">E(107)</text>
<text x="245.4" y="88.9" transform="rotate(-90 245.4 88.9)">F(108)</text>
<text x="246.9" y="88.9" transform="rotate(-90 246.9 88.9)">G(109)</text>
<text x="248.3" y="88.9" transform="rotate(-90 248.3 88.9)">H(110)</text>
<text x="257.4" y="88.9" transform="rotate(-90 257.4 88.9)">A(103)</text>
<text x="258.8" y="88.9" transform="rotate(-90 258.8 88.9)">B(104)</text>
<text x="260.3" y="88.9" transform="rotate(-90 260.3 88.9)">C(105)</text>
<text x="261.7" y="88.9" transform="rotate(-90 261.7 88.9)">D(106)</text>
<text x="263.2" y="88.9" transform="rotate(-90 263.2 88.9)">E(107)</text>
<text x="264.6" y="88.9" transform="rotate(-90 264.6 88.9)">F(108)</text>
<text x="266.1" y="88.9" transform="rotate(-90 266.1 88.9)">G(109)</text>
<text x="267.5" y="88.9" transform="rotate(-90 267.5 88.9)">H(110)</text>
<text x="169.4" y="93.3">LOAD(73)</text>
<text x="142.6" y="99.1">DIN(72)</text>
<text x="170.7" y="98.8">led1(60)</text>
<text x="170.7" y="101.7">led2(62)</text>
<text x="170.7" y="104.6">led3(58)</text>
<text x="170.7" y="107.5">led4(61)</text>
<text x="100.3" y="110.7" transform="rotate(-90 100.3 110.7)">led1(60)</text>
<text x="103.2" y="110.7" transform="rotate(-90 103.2 110.7)">ExpKat(108)</text>
<text x="114.8" y="110.7" transform="rotate(-90 114.8 110.7)">led2(62)</text>
<text x="117.7" y="110.7" transform="rotate(-90 117.7 110.7)">ExpKat(108)</text>
<text x="142.6" y="108.9">DIG1(113)</text>
<text x="142.6" y="111.8">DIG3(82)</text>
<text x="170.7" y="110.4">led5(59)</text>
<text x="142.6" y="114.7">DIG2(81)</text>
</g>
<g font-size="1.5" fill="#00f">
<text x="38.4" y="57.3">2</text>
<text x="31.5" y="62.7">4</text>
<text x="43.1" y="62.7">1</text>
<text x="50.7" y="63.3">1</text>
<text x="53.5" y="65" transform="rotate(-90 53.5 65)">2</text>
<text x="55.5" y="63.3">3</text>
<text x="38.4" y="69">3</text>
<text x="70.5" y="72" transform="rotate(-90 70.5 72)">GND</text>
<text x="70.5" y="66.8" transform="rotate(-90 70.5 66.8)">+5</text>
<text x="71.9" y="72" transform="rotate(-90 71.9 72)">27</text>
<text x="71.9" y="66.8" transform="rotate(-90 71.9 66.8)">26</text>
<text x="73.4" y="72" transform="rotate(-90 73.4 72)">0</text>
<text x="73.4" y="66.8" transform="rotate(-90 73.4 66.8)">25</text>
<text x="74.8" y="72" transform="rotate(-90 74.8 72)">1</text>
<text x="74.8" y="66.8" transform="rotate(-90 74.8 66.8)">24</text>
<text x="76.3" y="72" transform="rotate(-90 76.3 72)">2</text>
<text x="76.3" y="66.8" transform="rotate(-90 76.3 66.8)">23</text>
<text x="77.7" y="72" transform="rotate(-90 77.7 72)">3</text>
<text x="77.7" y="66.8" transform="rotate(-90 77.7 66.8)">22</text>
<text x="79.2" y="72" transform="rotate(-90 79.2 72)">4</text>
<text x="79.2" y="66.8" transform="rotate(-90 79.2 66.8)">21</text>
<text x="80.6" y="72" transform="rotate(-90 80.6 72)">5</text>
<text x="80.6" y="66.8" transform="rotate(-90 80.6 66.8)">20</text>
<text x="82.1" y="72" transform="rotate(-90 82.1 72)">6</text>
<text x="82.1" y="66.8" transform="rotate(-90 82.1 66.8)">19</text>
<text x="83.5" y="72" transform="rotate(-90 83.5 72)">7</text>
<text x="83.5" y="66.8" transform="rotate(-90 83.5 66.8)">18</text>
<text x="85" y="72" transform="rotate(-90 85 72)">8</text>
<text x="85" y="68.4" transform="rotate(-90 85 68.4)">GND2</text>
<text x="86.4" y="72" transform="rotate(-90 86.4 72)">9</text>
<text x="86.4" y="67.6" transform="rotate(-90 86.4 67.6)">REF</text>
<text x="87.9" y="72" transform="rotate(-90 87.9 72)">10</text>
<text x="87.9" y="66.8" transform="rotate(-90 87.9 66.8)">38</text>
<text x="89.4" y="72" transform="rotate(-90 89.4 72)">11</text>
<text x="89.4" y="66.8" transform="rotate(-90 89.4 66.8)">39</text>
<text x="90.8" y="72" transform="rotate(-90 90.8 72)">12</text>
<text x="90.8" y="66.8" transform="rotate(-90 90.8 66.8)">40</text>
<text x="92.3" y="72" transform="rotate(-90 92.3 72)">13</text>
<text x="92.3" y="66.8" transform="rotate(-90 92.3 66.8)">41</text>
<text x="93.7" y="72" transform="rotate(-90 93.7 72)">14</text>
<text x="93.7" y="66.8" transform="rotate(-90 93.7 66.8)">42</text>
<text x="95.2" y="72" transform="rotate(-90 95.2 72)">15</text>
<text x="95.2" y="66.8" transform="rotate(-90 95.2 66.8)">43</text>
<text x="96.6" y="72" transform="rotate(-90 96.6 72)">16</text>
<text x="96.6" y="66.8" transform="rotate(-90 96.6 66.8)">44</text>
<text x="98.1" y="72" transform="rotate(-90 98.1 72)">17</text>
<text x="98.1" y="66.8" transform="rotate(-90 98.1 66.8)">45</text>
</g>
<g font-size="1.5" fill="#a0a0a4">
<text x="266.7" y="69.9">CK</text>
<text x="256.8" y="80.9">A B C D E F G H</text>
</g>
<g font-size="1.5" fill="#008000">
<text x="153.2" y="84.9" transform="rotate(-90 153.2 84.9)">D</text>
<text x="154.7" y="85.7" transform="rotate(-90 154.7 85.7)">DP</text>
<text x="156.1" y="84.9" transform="rotate(-90 156.1 84.9)">E</text>
<text x="157.6" y="84.9" transform="rotate(-90 157.6 84.9)">C</text>
<text x="159" y="85.7" transform="rotate(-90 159 85.7)">V+</text>
<text x="160.5" y="87.3" transform="rotate(-90 160.5 87.3)">ISET</text>
<text x="161.9" y="84.9" transform="rotate(-90 161.9 84.9)">G</text>
<text x="163.4" y="84.9" transform="rotate(-90 163.4 84.9)">B</text>
<text x="164.8" y="84.9" transform="rotate(-90 164.8 84.9)">F</text>
<text x="166.3" y="84.9" transform="rotate(-90 166.3 84.9)">A</text>
<text x="151.8" y="90.8" transform="rotate(-90 151.8 90.8)">DIN DOUT</text>
<text x="153.2" y="90.8" transform="rotate(-90 153.2 90.8)">0</text>
<text x="154.7" y="90.8" transform="rotate(-90 154.7 90.8)">4</text>
<text x="156.1" y="90.8" transform="rotate(-90 156.1 90.8)">GND</text>
<text x="157.6" y="90.8" transform="rotate(-90 157.6 90.8)">6</text>
<text x="159" y="90.8" transform="rotate(-90 159 90.8)">2</text>
<text x="160.5" y="90.8" transform="rotate(-90 160.5 90.8)">3</text>
<text x="161.9" y="90.8" transform="rotate(-90 161.9 90.8)">7</text>
<text x="163.4" y="90.8" transform="rotate(-90 163.4 90.8)">GND2</text>
<text x="164.8" y="90.8" transform="rotate(-90 164.8 90.8)">5</text>
<text x="166.3" y="90.8" transform="rotate(-90 166.3 90.8)">1</text>
<text x="167.7" y="90.8" transform="rotate(-90 167.7 90.8)">LOAD CLK</text>
</g>
<g font-size="1.1" fill="#a0a0a4">
<text x="226" y="69.8">CK</text>
<text x="246.3" y="69.8">CK</text>
<text x="216.2" y="80.8">A B</text>
<text x="219.2" y="80.8">C D E F G H</text>
<text x="236.5" y="80.8">A B</text>
<text x="239.6" y="80.8">C D E F G H</text>
</g>
</svg>
